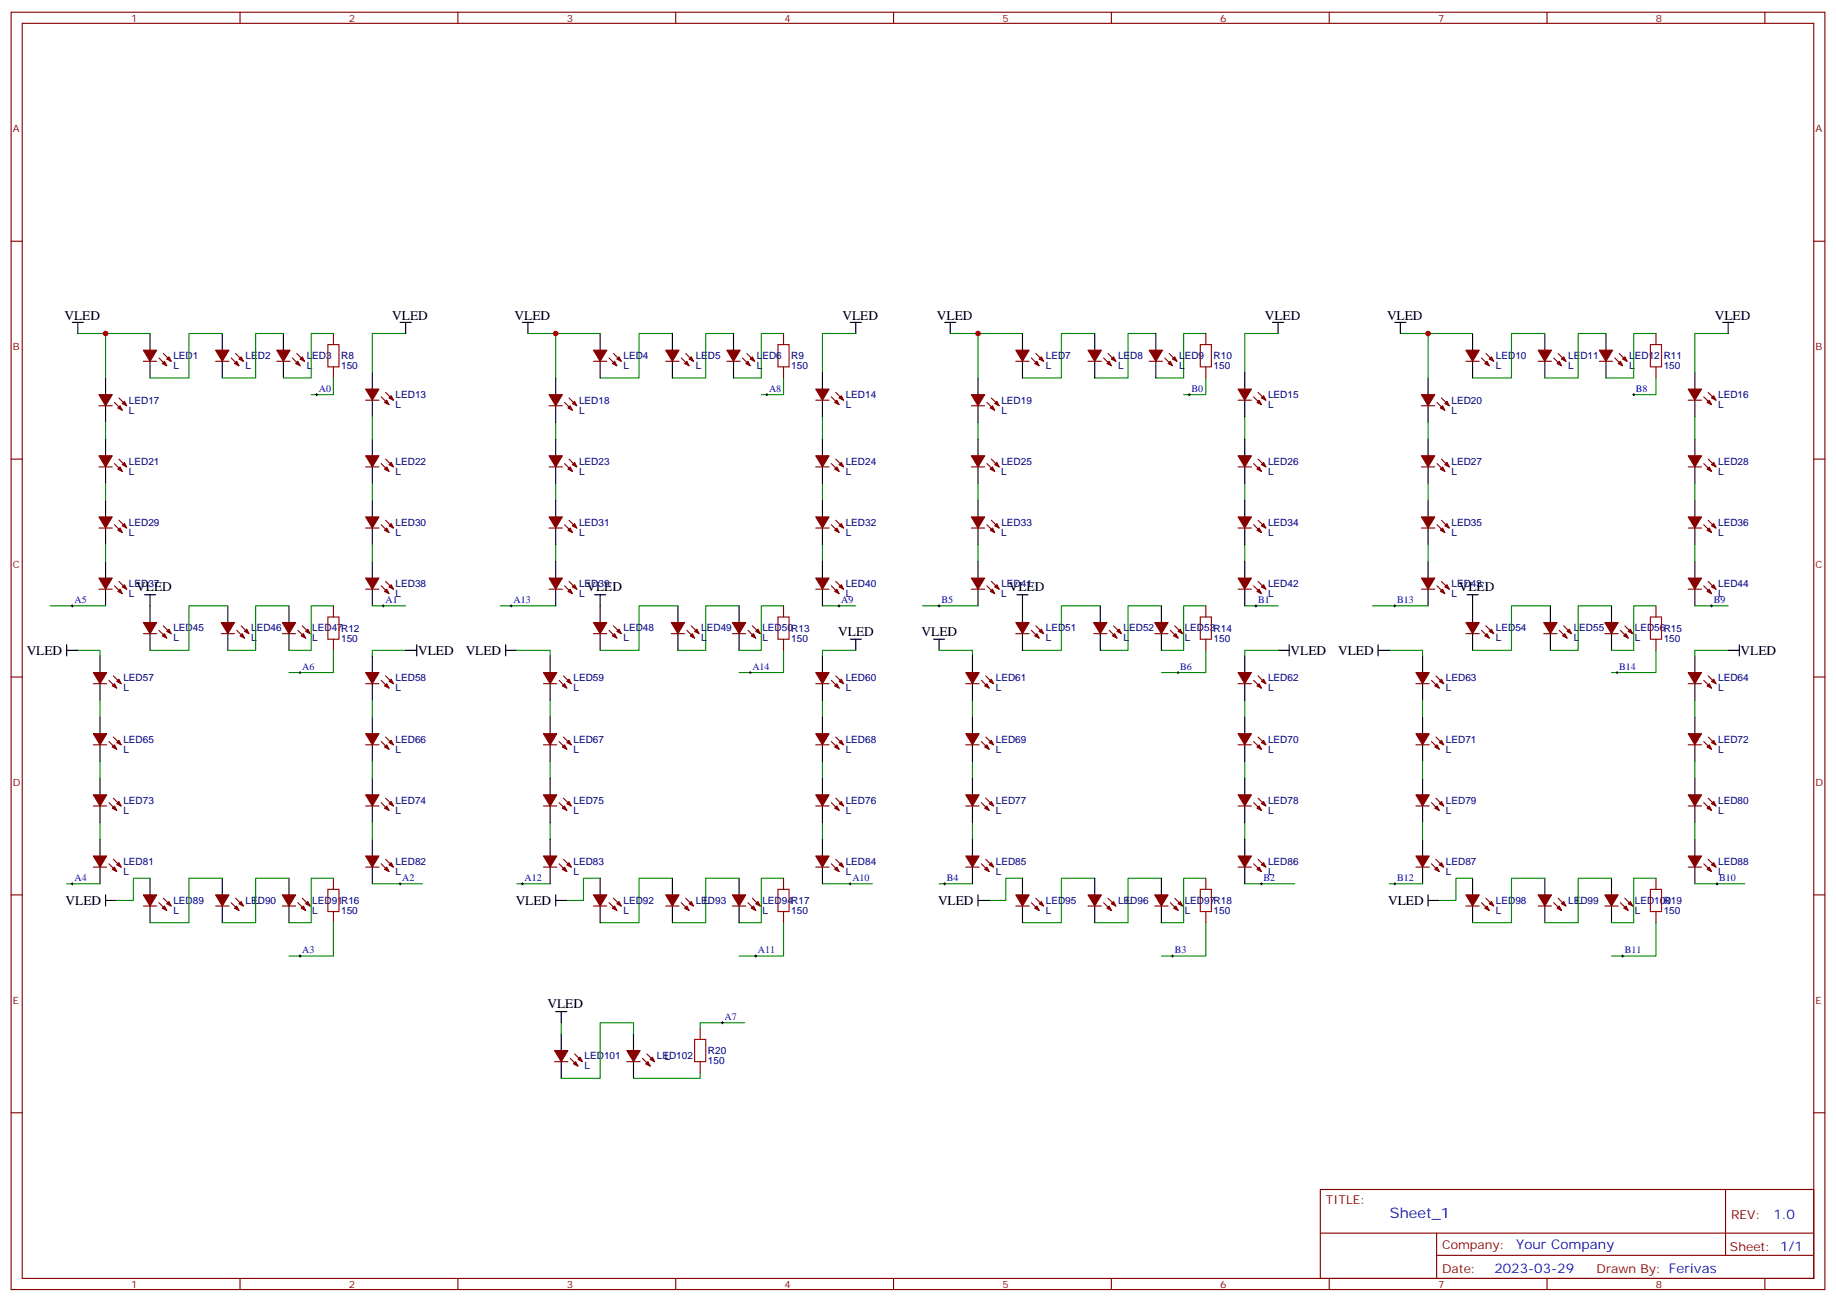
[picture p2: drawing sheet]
<svg xmlns="http://www.w3.org/2000/svg" width="583mm" height="413mm" viewBox="0 0 583 413" stroke-linecap="round" stroke-linejoin="round" font-family="sans-serif">
<g fill="none" stroke="#870000" stroke-width=".35">
<path d="M3.5 3.9h575.8v405.3h-575.8zM7.1 7.4h568.6v398.3h-568.6zM76.2 3.9v3.5M145.3 3.9v3.5M214.5 3.9v3.5M283.6 3.9v3.5M352.8 3.9v3.5M421.9 3.9v3.5M491.1 3.9v3.5M560.2 3.9v3.5M3.5 76.6h3.6M575.7 76.6h3.6"/>
<path d="M45.5 114.7h4.2M50.4 113.6l2.5 2.5M51.9 112.2l2.4 2.5M68.4 114.7h4.3M73.4 113.6l2.4 2.5M74.8 112.2l2.5 2.5M87.8 114.7h4.3M92.8 113.6l2.4 2.5M94.2 112.2l2.5 2.5M105.8 105.8v3.6M105.8 116.4v3.5M188.4 114.7h4.2"/>
<path d="M193.3 113.6l2.5 2.5M194.7 112.2l2.5 2.5M211.3 114.7h4.2M216.3 113.6l2.4 2.5M217.7 112.2l2.4 2.5M230.7 114.7h4.2M235.7 113.6l2.4 2.5M237.1 112.2l2.4 2.5M248.7 105.8v3.6M248.7 116.4v3.5M322.4 114.7h4.3M327.4 113.6l2.4 2.5"/>
<path d="M328.8 112.2l2.5 2.5M345.4 114.7h4.2M350.3 113.6l2.5 2.5M351.7 112.2l2.5 2.5M364.8 114.7h4.2M369.7 113.6l2.5 2.5M371.1 112.2l2.5 2.5M382.8 105.8v3.6M382.8 116.4v3.5M465.3 114.7h4.2M470.3 113.6l2.4 2.5M471.7 112.2l2.4 2.5"/>
<path d="M488.2 114.7h4.3M493.2 113.6l2.5 2.5M494.6 112.2l2.5 2.5M507.6 114.7h4.3M512.6 113.6l2.5 2.5M514 112.2l2.5 2.5M525.6 105.8v3.6M525.6 116.4v3.5M31.4 128.8h4.2M36.3 127.7l2.5 2.5M37.7 126.3l2.5 2.5M116.1 127h4.2"/>
<path d="M121 125.9l2.5 2.5M122.4 124.5l2.5 2.5M174.3 128.8h4.2M179.2 127.7l2.5 2.5M180.6 126.3l2.5 2.5M258.9 127h4.3M263.9 125.9l2.4 2.5M265.3 124.5l2.5 2.5M308.3 128.8h4.3M313.3 127.7l2.4 2.5M314.7 126.3l2.4 2.5M393 127h4.2"/>
<path d="M397.9 125.9l2.5 2.5M399.3 124.5l2.5 2.5M451.2 128.8h4.2M456.1 127.7l2.5 2.5M457.6 126.3l2.4 2.5M535.9 127h4.2M540.8 125.9l2.5 2.5M542.2 124.5l2.5 2.5M3.5 145.7h3.6M31.4 148.2h4.2M36.3 147.1l2.5 2.5M37.7 145.7l2.5 2.5"/>
<path d="M116.1 148.2h4.2M121 147.1l2.5 2.5M122.4 145.7l2.5 2.5M174.3 148.2h4.2M179.2 147.1l2.5 2.5M180.6 145.7l2.5 2.5M258.9 148.2h4.3M263.9 147.1l2.4 2.5M265.3 145.7l2.5 2.5M308.3 148.2h4.3M313.3 147.1l2.4 2.5M314.7 145.7l2.4 2.5"/>
<path d="M393 148.2h4.2M397.9 147.1l2.5 2.5M399.3 145.7l2.5 2.5M451.2 148.2h4.2M456.1 147.1l2.5 2.5M457.6 145.7l2.4 2.5M535.9 148.2h4.2M540.8 147.1l2.5 2.5M542.2 145.7l2.5 2.5M575.7 145.7h3.6M31.4 167.6h4.2M36.3 166.5l2.5 2.5"/>
<path d="M37.7 165.1l2.5 2.5M116.1 167.6h4.2M121 166.5l2.5 2.5M122.4 165.1l2.5 2.5M174.3 167.6h4.2M179.2 166.5l2.5 2.5M180.6 165.1l2.5 2.5M258.9 167.6h4.3M263.9 166.5l2.4 2.5M265.3 165.1l2.5 2.5M308.3 167.6h4.3M313.3 166.5l2.4 2.5"/>
<path d="M314.7 165.1l2.4 2.5M393 167.6h4.2M397.9 166.5l2.5 2.5M399.3 165.1l2.5 2.5M451.2 167.6h4.2M456.1 166.5l2.5 2.5M457.6 165.1l2.4 2.5M535.9 167.6h4.2M540.8 166.5l2.5 2.5M542.2 165.1l2.5 2.5M31.4 187h4.2M36.3 185.9l2.5 2.5"/>
<path d="M37.7 184.5l2.5 2.5M51.9 198.6l2.4 2.5M76.6 198.6l2.4 2.5M96 198.6l2.4 2.5M105.8 192.3v3.5M116.1 187h4.2M121 185.9l2.5 2.5M122.4 184.5l2.5 2.5M174.3 187h4.2M179.2 185.9l2.5 2.5M180.6 184.5l2.5 2.5M194.7 198.6l2.5 2.5"/>
<path d="M219.4 198.6l2.5 2.5M238.8 198.6l2.5 2.5M248.7 192.3v3.5M258.9 187h4.3M263.9 185.9l2.4 2.5M265.3 184.5l2.5 2.5M308.3 187h4.3M313.3 185.9l2.4 2.5M314.7 184.5l2.4 2.5M328.8 198.6l2.5 2.5M353.5 198.6l2.5 2.5M372.9 198.6l2.5 2.5"/>
<path d="M382.8 192.3v3.5M393 187h4.2M397.9 185.9l2.5 2.5M399.3 184.5l2.5 2.5M451.2 187h4.2M456.1 185.9l2.5 2.5M457.6 184.5l2.4 2.5M471.7 198.6l2.4 2.5M496.4 198.6l2.4 2.5M515.8 198.6l2.4 2.5M525.6 192.3v3.5M535.9 187h4.2"/>
<path d="M540.8 185.9l2.5 2.5M542.2 184.5l2.5 2.5M3.5 214.8h3.6M29.6 217h4.3M34.6 215.9l2.4 2.5M36 214.5l2.5 2.5M45.5 201.1h4.2M50.4 200l2.5 2.5M70.2 201.1h4.2M75.1 200l2.5 2.5M89.6 201.1h4.2M94.5 200l2.5 2.5"/>
<path d="M105.8 202.8v3.6M116.1 217h4.2M121 215.9l2.5 2.5M122.4 214.5l2.5 2.5M172.5 217h4.2M177.4 215.9l2.5 2.5M178.9 214.5l2.4 2.5M188.4 201.1h4.2M193.3 200l2.5 2.5M213.1 201.1h4.2M218 200l2.5 2.5M232.5 201.1h4.2"/>
<path d="M237.4 200l2.5 2.5M248.7 202.8v3.6M258.9 217h4.3M263.9 215.9l2.4 2.5M265.3 214.5l2.5 2.5M306.6 217h4.2M311.5 215.9l2.5 2.5M312.9 214.5l2.5 2.5M322.4 201.1h4.3M327.4 200l2.4 2.5M347.1 201.1h4.3M352.1 200l2.4 2.5"/>
<path d="M366.5 201.1h4.3M371.5 200l2.4 2.5M382.8 202.8v3.6M393 217h4.2M397.9 215.9l2.5 2.5M399.3 214.5l2.5 2.5M449.4 217h4.3M454.4 215.9l2.4 2.5M455.8 214.5l2.5 2.5M465.3 201.1h4.2M470.3 200l2.4 2.5M490 201.1h4.2"/>
<path d="M494.9 200l2.5 2.5M509.4 201.1h4.2M514.3 200l2.5 2.5M525.6 202.8v3.6M535.9 217h4.2M540.8 215.9l2.5 2.5M542.2 214.5l2.5 2.5M575.7 214.8h3.6M29.6 236.4h4.3M34.6 235.3l2.4 2.5M36 233.9l2.5 2.5M116.1 236.4h4.2"/>
<path d="M121 235.3l2.5 2.5M122.4 233.9l2.5 2.5M172.5 236.4h4.2M177.4 235.3l2.5 2.5M178.9 233.9l2.4 2.5M258.9 236.4h4.3M263.9 235.3l2.4 2.5M265.3 233.9l2.5 2.5M306.6 236.4h4.2M311.5 235.3l2.5 2.5M312.9 233.9l2.5 2.5M393 236.4h4.2"/>
<path d="M397.9 235.3l2.5 2.5M399.3 233.9l2.5 2.5M449.4 236.4h4.3M454.4 235.3l2.4 2.5M455.8 233.9l2.5 2.5M535.9 236.4h4.2M540.8 235.3l2.5 2.5M542.2 233.9l2.5 2.5M29.6 255.8h4.3M34.6 254.7l2.4 2.5M36 253.3l2.5 2.5M116.1 255.8h4.2"/>
<path d="M121 254.7l2.5 2.5M122.4 253.3l2.5 2.5M172.5 255.8h4.2M177.4 254.7l2.5 2.5M178.9 253.3l2.4 2.5M258.9 255.8h4.3M263.9 254.7l2.4 2.5M265.3 253.3l2.5 2.5M306.6 255.8h4.2M311.5 254.7l2.5 2.5M312.9 253.3l2.5 2.5M393 255.8h4.2"/>
<path d="M397.9 254.7l2.5 2.5M399.3 253.3l2.5 2.5M449.4 255.8h4.3M454.4 254.7l2.4 2.5M455.8 253.3l2.5 2.5M535.9 255.8h4.2M540.8 254.7l2.5 2.5M542.2 253.3l2.5 2.5M29.6 275.2h4.3M34.6 274.1l2.4 2.5M36 272.7l2.5 2.5M105.8 278.7v3.5"/>
<path d="M116.1 275.2h4.2M121 274.1l2.5 2.5M122.4 272.7l2.5 2.5M172.5 275.2h4.2M177.4 274.1l2.5 2.5M178.9 272.7l2.4 2.5M248.7 278.7v3.5M258.9 275.2h4.3M263.9 274.1l2.4 2.5M265.3 272.7l2.5 2.5M306.6 275.2h4.2M311.5 274.1l2.5 2.5"/>
<path d="M312.9 272.7l2.5 2.5M382.8 278.7v3.5M393 275.2h4.2M397.9 274.1l2.5 2.5M399.3 272.7l2.5 2.5M449.4 275.2h4.3M454.4 274.1l2.4 2.5M455.8 272.7l2.5 2.5M525.6 278.7v3.5M535.9 275.2h4.2M540.8 274.1l2.5 2.5M542.2 272.7l2.5 2.5"/>
<path d="M3.5 284h3.6M45.5 287.5h4.2M50.4 286.5l2.5 2.4M51.9 285l2.4 2.5M68.4 287.5h4.3M73.4 286.5l2.4 2.4M74.8 285l2.5 2.5M89.6 287.5h4.2M94.5 286.5l2.5 2.4M96 285l2.4 2.5M105.8 289.3v3.5M188.4 287.5h4.2"/>
<path d="M193.3 286.5l2.5 2.4M194.7 285l2.5 2.5M211.3 287.5h4.2M216.3 286.5l2.4 2.4M217.7 285l2.4 2.5M232.5 287.5h4.2M237.4 286.5l2.5 2.4M238.8 285l2.5 2.5M248.7 289.3v3.5M322.4 287.5h4.3M327.4 286.5l2.4 2.4M328.8 285l2.5 2.5"/>
<path d="M345.4 287.5h4.2M350.3 286.5l2.5 2.4M351.7 285l2.5 2.5M366.5 287.5h4.3M371.5 286.5l2.4 2.4M372.9 285l2.5 2.5M382.8 289.3v3.5M465.3 287.5h4.2M470.3 286.5l2.4 2.4M471.7 285l2.4 2.5M488.2 287.5h4.3M493.2 286.5l2.5 2.4"/>
<path d="M494.6 285l2.5 2.5M509.4 287.5h4.2M514.3 286.5l2.5 2.4M515.8 285l2.4 2.5M525.6 289.3v3.5M575.7 284h3.6M176 336.9h4.3M181 335.8l2.4 2.5M182.4 334.4l2.5 2.5M199 336.9h4.2M203.9 335.8l2.5 2.5M205.3 334.4l2.5 2.5"/>
<path d="M222.2 326.3v3.5M222.2 336.9v3.5M3.5 353.1h3.6M575.7 353.1h3.6M419.1 377.5h156.6v28.2h-156.6zM547.7 377.5v20.9M419.1 391.3h156.5M456 398.4h119.6M456 391.3v14.1M76.2 405.7v3.5M145.3 405.7v3.5M214.5 405.7v3.5"/>
<path d="M283.6 405.7v3.5M352.8 405.7v3.5M421.9 405.7v3.5M491.1 405.7v3.5M560.2 405.7v3.5"/>
</g>
<g fill="none" stroke="#000" stroke-width=".35">
<path d="M22.9 102.3h3.6M24.7 102.3v3.5M33.5 119.9v5.3M47.6 105.8v5.3M47.6 114.7v5.2M70.6 105.8v5.3M70.6 114.7v5.2M90 105.8v5.3M90 114.7v5.2M118.2 118.2v5.3M127 102.3h3.5M128.8 102.3v3.5"/>
<path d="M165.8 102.3h3.5M167.6 102.3v3.5M176.4 119.9v5.3M190.5 105.8v5.3M190.5 114.7v5.2M213.4 105.8v5.3M213.4 114.7v5.2M232.8 105.8v5.3M232.8 114.7v5.2M261.1 118.2v5.3M269.9 102.3h3.5M271.6 102.3v3.5"/>
<path d="M299.9 102.3h3.5M301.6 102.3v3.5M310.4 119.9v5.3M324.6 105.8v5.3M324.6 114.7v5.2M347.5 105.8v5.3M347.5 114.7v5.2M366.9 105.8v5.3M366.9 114.7v5.2M395.1 118.2v5.3M403.9 102.3h3.6M405.7 102.3v3.5"/>
<path d="M442.7 102.3h3.6M444.5 102.3v3.5M453.3 119.9v5.3M467.4 105.8v5.3M467.4 114.7v5.2M490.4 105.8v5.3M490.4 114.7v5.2M509.8 105.8v5.3M509.8 114.7v5.2M538 118.2v5.3M546.8 102.3h3.5M548.6 102.3v3.5"/>
<path d="M33.5 128.8v5.3M33.5 139.3v5.3M118.2 127v5.3M118.2 139.3v5.3M176.4 128.8v5.3M176.4 139.3v5.3M261.1 127v5.3M261.1 139.3v5.3M310.4 128.8v5.3M310.4 139.3v5.3M395.1 127v5.3M395.1 139.3v5.3"/>
<path d="M453.3 128.8v5.3M453.3 139.3v5.3M538 127v5.3M538 139.3v5.3M33.5 148.2v5.3M33.5 158.8v5.2M118.2 148.2v5.3M118.2 158.8v5.2M176.4 148.2v5.3M176.4 158.8v5.2M261.1 148.2v5.3M261.1 158.8v5.2"/>
<path d="M310.4 148.2v5.3M310.4 158.8v5.2M395.1 148.2v5.3M395.1 158.8v5.2M453.3 148.2v5.3M453.3 158.8v5.2M538 148.2v5.3M538 158.8v5.2M33.5 167.6v5.3M33.5 178.2v5.2M118.2 167.6v5.3M118.2 178.2v5.2"/>
<path d="M176.4 167.6v5.3M176.4 178.2v5.2M261.1 167.6v5.3M261.1 178.2v5.2M310.4 167.6v5.3M310.4 178.2v5.2M395.1 167.6v5.3M395.1 178.2v5.2M453.3 167.6v5.3M453.3 178.2v5.2M538 167.6v5.3M538 178.2v5.2"/>
<path d="M33.5 187v5.3M45.9 188.7h3.5M47.6 188.7v8.9M72.3 192.3v5.3M91.7 192.3v5.3M118.2 187v5.3M176.4 187v5.3M188.7 188.7h3.6M190.5 188.7v8.9M215.2 192.3v5.3M234.6 192.3v5.3M261.1 187v5.3"/>
<path d="M310.4 187v5.3M322.8 188.7h3.5M324.6 188.7v8.9M349.2 192.3v5.3M368.7 192.3v5.3M395.1 187v5.3M453.3 187v5.3M465.7 188.7h3.5M467.4 188.7v8.9M492.1 192.3v5.3M511.5 192.3v5.3M538 187v5.3"/>
<path d="M21.2 206.4h3.5M21.2 204.6v3.5M31.7 208.1v5.3M31.7 217v5.3M47.6 201.1v5.3M72.3 201.1v5.3M91.7 201.1v5.3M118.2 208.1v5.3M118.2 217v5.3M128.8 206.4h3.5M132.3 204.6v3.5M160.5 206.4h3.5"/>
<path d="M160.5 204.6v3.5M174.6 208.1v5.3M174.6 217v5.3M190.5 201.1v5.3M215.2 201.1v5.3M234.6 201.1v5.3M261.1 208.1v5.3M261.1 217v5.3M269.9 202.8h3.5M271.6 202.8v3.6M296.3 202.8h3.6M298.1 202.8v3.6"/>
<path d="M308.7 208.1v5.3M308.7 217v5.3M324.6 201.1v5.3M349.2 201.1v5.3M368.7 201.1v5.3M395.1 208.1v5.3M395.1 217v5.3M405.7 206.4h3.5M409.2 204.6v3.5M437.4 206.4h3.6M437.4 204.6v3.5M451.6 208.1v5.3"/>
<path d="M451.6 217v5.3M467.4 201.1v5.3M492.1 201.1v5.3M511.5 201.1v5.3M538 208.1v5.3M538 217v5.3M548.6 206.4h3.5M552.1 204.6v3.5M31.7 227.5v5.3M31.7 236.4v5.3M118.2 227.5v5.3M118.2 236.4v5.3"/>
<path d="M174.6 227.5v5.3M174.6 236.4v5.3M261.1 227.5v5.3M261.1 236.4v5.3M308.7 227.5v5.3M308.7 236.4v5.3M395.1 227.5v5.3M395.1 236.4v5.3M451.6 227.5v5.3M451.6 236.4v5.3M538 227.5v5.3M538 236.4v5.3"/>
<path d="M31.7 246.9v5.3M31.7 255.8v5.3M118.2 246.9v5.3M118.2 255.8v5.3M174.6 246.9v5.3M174.6 255.8v5.3M261.1 246.9v5.3M261.1 255.8v5.3M308.7 246.9v5.3M308.7 255.8v5.3M395.1 246.9v5.3M395.1 255.8v5.3"/>
<path d="M451.6 246.9v5.3M451.6 255.8v5.3M538 246.9v5.3M538 255.8v5.3M31.7 266.3v5.3M31.7 275.2v5.3M47.6 278.7v5.3M70.6 278.7v5.3M91.7 278.7v5.3M118.2 266.3v5.3M118.2 275.2v5.3M174.6 266.3v5.3"/>
<path d="M174.6 275.2v5.3M190.5 278.7v5.3M213.4 278.7v5.3M234.6 278.7v5.3M261.1 266.3v5.3M261.1 275.2v5.3M308.7 266.3v5.3M308.7 275.2v5.3M324.6 278.7v5.3M347.5 278.7v5.3M368.7 278.7v5.3M395.1 266.3v5.3"/>
<path d="M395.1 275.2v5.3M451.6 266.3v5.3M451.6 275.2v5.3M467.4 278.7v5.3M490.4 278.7v5.3M511.5 278.7v5.3M538 266.3v5.3M538 275.2v5.3M33.5 284v3.5M33.5 285.8h3.5M47.6 287.5v5.3M70.6 287.5v5.3"/>
<path d="M91.7 287.5v5.3M176.4 285.8h3.5M176.4 284v3.5M190.5 287.5v5.3M213.4 287.5v5.3M234.6 287.5v5.3M310.4 285.8h3.6M310.4 284v3.5M324.6 287.5v5.3M347.5 287.5v5.3M368.7 287.5v5.3M453.3 285.8h3.5"/>
<path d="M453.3 284v3.5M467.4 287.5v5.3M490.4 287.5v5.3M511.5 287.5v5.3M176.4 321h3.5M178.2 321v3.6M178.2 328.1v5.3M178.2 336.9v5.3M201.1 328.1v5.3M201.1 336.9v5.3"/>
</g>
<g fill="#870000" stroke="#870000" stroke-width=".35">
<path d="M31.4 125.2h4.2l-2.1 3.6z"/>
<path d="M38.1 128.8l.7 1.4-1.4-.7z"/>
<path d="M38.8 128.1l.7-.7 .7 1.4z"/>
<path d="M31.4 144.6h4.2l-2.1 3.6z"/>
<path d="M38.1 148.2l.7 1.4-1.4-.7z"/>
<path d="M38.8 147.5l.7-.7 .7 1.4z"/>
<path d="M31.4 183.4h4.2l-2.1 3.6z"/>
<path d="M37.4 187.7l.7-.7 .7 1.4z"/>
<path d="M38.8 186.3l.7-.7 .7 1.4z"/>
<path d="M29.6 213.4h4.3l-2.2 3.6z"/>
<path d="M35.6 217.7l.7-.7 .7 1.4z"/>
<path d="M37 216.3l.7-.8 .8 1.5z"/>
<path d="M29.6 232.8h4.3l-2.2 3.6z"/>
<path d="M35.6 237.1l.7-.7 .7 1.4z"/>
<path d="M37 235.7l.7-.7 .8 1.4z"/>
<path d="M29.6 252.2h4.3l-2.2 3.6z"/>
<path d="M35.6 256.5l.7-.7 .7 1.4z"/>
<path d="M37 255.1l.7-.7 .8 1.4z"/>
<path d="M45.5 111.1h4.2l-2.1 3.6z"/>
<path d="M51.5 115.4l.7-.7 .7 1.4z"/>
<path d="M52.9 113.9l.7-.7 .7 1.5z"/>
<path d="M68.4 111.1h4.3l-2.1 3.6z"/>
<path d="M74.4 115.4l.7-.7 .7 1.4z"/>
<path d="M75.8 113.9l.8-.7 .7 1.5z"/>
<path d="M87.8 111.1h4.3l-2.1 3.6z"/>
<path d="M93.8 115.4l.7-.7 .7 1.4z"/>
<path d="M95.2 113.9l.8-.7 .7 1.5z"/>
<path d="M116.1 123.5h4.2l-2.1 3.5z"/>
<path d="M122.1 127.7l.7-.7 .7 1.4z"/>
<path d="M124.2 125.6l.7 1.4-1.4-.7z"/>
<path d="M116.1 144.6h4.2l-2.1 3.6z"/>
<path d="M122.8 148.2l.7 1.4-1.4-.7z"/>
<path d="M124.2 146.8l.7 1.4-1.4-.7z"/>
<path d="M116.1 183.4h4.2l-2.1 3.6z"/>
<path d="M122.1 187.7l.7-.7 .7 1.4z"/>
<path d="M124.2 185.6l.7 1.4-1.4-.7z"/>
<path d="M116.1 213.4h4.2l-2.1 3.6z"/>
<path d="M122.1 217.7l.7-.7 .7 1.4z"/>
<path d="M123.5 216.3l.7-.8 .7 1.5z"/>
<path d="M116.1 232.8h4.2l-2.1 3.6z"/>
<path d="M122.1 237.1l.7-.7 .7 1.4z"/>
<path d="M123.5 235.7l.7-.7 .7 1.4z"/>
<path d="M116.1 252.2h4.2l-2.1 3.6z"/>
<path d="M122.1 256.5l.7-.7 .7 1.4z"/>
<path d="M123.5 255.1l.7-.7 .7 1.4z"/>
<path d="M45.5 197.6h4.2l-2.1 3.5z"/>
<path d="M51.5 201.8l.7-.7 .7 1.4z"/>
<path d="M52.9 200.4l.7-.7 .7 1.4z"/>
<path d="M70.2 197.6h4.2l-2.1 3.5z"/>
<path d="M76.2 201.8l.7-.7 .7 1.4z"/>
<path d="M77.6 200.4l.7-.7 .7 1.4z"/>
<path d="M89.6 197.6h4.2l-2.1 3.5z"/>
<path d="M95.6 201.8l.7-.7 .7 1.4z"/>
<path d="M97.7 199.7l.7 1.4-1.4-.7z"/>
<path d="M45.5 284h4.2l-2.1 3.5z"/>
<path d="M51.5 288.2l.7-.7 .7 1.4z"/>
<path d="M52.9 286.8l.7-.7 .7 1.4z"/>
<path d="M68.4 284h4.3l-2.1 3.5z"/>
<path d="M74.4 288.2l.7-.7 .7 1.4z"/>
<path d="M75.8 286.8l.8-.7 .7 1.4z"/>
<path d="M89.6 284h4.2l-2.1 3.5z"/>
<path d="M95.6 288.2l.7-.7 .7 1.4z"/>
<path d="M97 286.8l.7-.7 .7 1.4z"/>
<path d="M29.6 271.6h4.3l-2.2 3.6z"/>
<path d="M35.6 275.9l.7-.7 .7 1.4z"/>
<path d="M37 274.5l.7-.7 .8 1.4z"/>
<path d="M116.1 271.6h4.2l-2.1 3.6z"/>
<path d="M122.8 275.2l.7 1.4-1.4-.7z"/>
<path d="M123.5 274.5l.7-.7 .7 1.4z"/>
<path d="M116.1 164h4.2l-2.1 3.6z"/>
<path d="M122.1 168.3l.7-.7 .7 1.4z"/>
<path d="M124.2 166.2l.7 1.4-1.4-.7z"/>
<path d="M31.4 164h4.2l-2.1 3.6z"/>
<path d="M37.4 168.3l.7-.7 .7 1.4z"/>
<path d="M38.8 166.9l.7-.7 .7 1.4z"/>
<path d="M174.3 164h4.2l-2.1 3.6z"/>
<path d="M180.3 168.3l.7-.7 .7 1.4z"/>
<path d="M181.7 166.9l.7-.7 .7 1.4z"/>
<path d="M258.9 164h4.3l-2.1 3.6z"/>
<path d="M264.9 168.3l.7-.7 .7 1.4z"/>
<path d="M266.3 166.9l.8-.7 .7 1.4z"/>
<path d="M258.9 271.6h4.3l-2.1 3.6z"/>
<path d="M264.9 275.9l.7-.7 .7 1.4z"/>
<path d="M266.3 274.5l.8-.7 .7 1.4z"/>
<path d="M172.5 271.6h4.2l-2.1 3.6z"/>
<path d="M178.5 275.9l.7-.7 .7 1.4z"/>
<path d="M179.9 274.5l.7-.7 .7 1.4z"/>
<path d="M232.5 284h4.2l-2.1 3.5z"/>
<path d="M238.5 288.2l.7-.7 .7 1.4z"/>
<path d="M239.9 286.8l.7-.7 .7 1.4z"/>
<path d="M211.3 284h4.2l-2.1 3.5z"/>
<path d="M217.3 288.2l.7-.7 .7 1.4z"/>
<path d="M218.7 286.8l.7-.7 .7 1.4z"/>
<path d="M188.4 284h4.2l-2.1 3.5z"/>
<path d="M194.4 288.2l.7-.7 .7 1.4z"/>
<path d="M195.8 286.8l.7-.7 .7 1.4z"/>
<path d="M232.5 197.6h4.2l-2.1 3.5z"/>
<path d="M238.5 201.8l.7-.7 .7 1.4z"/>
<path d="M239.9 200.4l.7-.7 .7 1.4z"/>
<path d="M213.1 197.6h4.2l-2.1 3.5z"/>
<path d="M219.1 201.8l.7-.7 .7 1.4z"/>
<path d="M221.2 199.7l.7 1.4-1.4-.7z"/>
<path d="M188.4 197.6h4.2l-2.1 3.5z"/>
<path d="M194.4 201.8l.7-.7 .7 1.4z"/>
<path d="M195.8 200.4l.7-.7 .7 1.4z"/>
<path d="M258.9 252.2h4.3l-2.1 3.6z"/>
<path d="M264.9 256.5l.7-.7 .7 1.4z"/>
<path d="M266.3 255.1l.8-.7 .7 1.4z"/>
<path d="M258.9 232.8h4.3l-2.1 3.6z"/>
<path d="M264.9 237.1l.7-.7 .7 1.4z"/>
<path d="M266.3 235.7l.8-.7 .7 1.4z"/>
<path d="M258.9 213.4h4.3l-2.1 3.6z"/>
<path d="M264.9 217.7l.7-.7 .7 1.4z"/>
<path d="M266.3 216.3l.8-.8 .7 1.5z"/>
<path d="M258.9 183.4h4.3l-2.1 3.6z"/>
<path d="M264.9 187.7l.7-.7 .7 1.4z"/>
<path d="M266.3 186.3l.8-.7 .7 1.4z"/>
<path d="M258.9 144.6h4.3l-2.1 3.6z"/>
<path d="M264.9 148.9l.7-.7 .7 1.4z"/>
<path d="M266.3 147.5l.8-.7 .7 1.4z"/>
<path d="M258.9 123.5h4.3l-2.1 3.5z"/>
<path d="M264.9 127.7l.7-.7 .7 1.4z"/>
<path d="M266.3 126.3l.8-.7 .7 1.4z"/>
<path d="M230.7 111.1h4.2l-2.1 3.6z"/>
<path d="M236.7 115.4l.7-.7 .7 1.4z"/>
<path d="M238.1 113.9l.7-.7 .7 1.5z"/>
<path d="M211.3 111.1h4.2l-2.1 3.6z"/>
<path d="M217.3 115.4l.7-.7 .7 1.4z"/>
<path d="M218.7 113.9l.7-.7 .7 1.5z"/>
<path d="M188.4 111.1h4.2l-2.1 3.6z"/>
<path d="M194.4 115.4l.7-.7 .7 1.4z"/>
<path d="M195.8 113.9l.7-.7 .7 1.5z"/>
<path d="M172.5 252.2h4.2l-2.1 3.6z"/>
<path d="M178.5 256.5l.7-.7 .7 1.4z"/>
<path d="M179.9 255.1l.7-.7 .7 1.4z"/>
<path d="M172.5 232.8h4.2l-2.1 3.6z"/>
<path d="M178.5 237.1l.7-.7 .7 1.4z"/>
<path d="M180.6 235l.7 1.4-1.4-.7z"/>
<path d="M172.5 213.4h4.2l-2.1 3.6z"/>
<path d="M178.5 217.7l.7-.7 .7 1.4z"/>
<path d="M179.9 216.3l.7-.8 .7 1.5z"/>
<path d="M174.3 183.4h4.2l-2.1 3.6z"/>
<path d="M180.3 187.7l.7-.7 .7 1.4z"/>
<path d="M182.4 185.6l.7 1.4-1.4-.7z"/>
<path d="M174.3 144.6h4.2l-2.1 3.6z"/>
<path d="M180.3 148.9l.7-.7 .7 1.4z"/>
<path d="M182.4 146.8l.7 1.4-1.4-.7z"/>
<path d="M174.3 125.2h4.2l-2.1 3.6z"/>
<path d="M180.3 129.5l.7-.7 .7 1.4z"/>
<path d="M181.7 128.1l.7-.7 .7 1.4z"/>
<path d="M451.2 125.2h4.2l-2.1 3.6z"/>
<path d="M457.2 129.5l.7-.7 .7 1.4z"/>
<path d="M459.3 127.4l.7 1.4-1.4-.7z"/>
<path d="M451.2 144.6h4.2l-2.1 3.6z"/>
<path d="M457.2 148.9l.7-.7 .7 1.4z"/>
<path d="M458.6 147.5l.7-.7 .7 1.4z"/>
<path d="M451.2 183.4h4.2l-2.1 3.6z"/>
<path d="M457.2 187.7l.7-.7 .7 1.4z"/>
<path d="M459.3 185.6l.7 1.4-1.4-.7z"/>
<path d="M449.4 213.4h4.3l-2.1 3.6z"/>
<path d="M455.4 217.7l.7-.7 .7 1.4z"/>
<path d="M456.8 216.3l.8-.8 .7 1.5z"/>
<path d="M449.4 232.8h4.3l-2.1 3.6z"/>
<path d="M455.4 237.1l.7-.7 .7 1.4z"/>
<path d="M456.8 235.7l.8-.7 .7 1.4z"/>
<path d="M449.4 252.2h4.3l-2.1 3.6z"/>
<path d="M455.4 256.5l.7-.7 .7 1.4z"/>
<path d="M456.8 255.1l.8-.7 .7 1.4z"/>
<path d="M465.3 111.1h4.2l-2.1 3.6z"/>
<path d="M471.3 115.4l.7-.7 .7 1.4z"/>
<path d="M472.7 113.9l.7-.7 .7 1.5z"/>
<path d="M488.2 111.1h4.3l-2.1 3.6z"/>
<path d="M494.2 115.4l.7-.7 .8 1.4z"/>
<path d="M495.7 113.9l.7-.7 .7 1.5z"/>
<path d="M507.6 111.1h4.3l-2.1 3.6z"/>
<path d="M513.6 115.4l.7-.7 .8 1.4z"/>
<path d="M515.1 113.9l.7-.7 .7 1.5z"/>
<path d="M535.9 123.5h4.2l-2.1 3.5z"/>
<path d="M541.9 127.7l.7-.7 .7 1.4z"/>
<path d="M543.3 126.3l.7-.7 .7 1.4z"/>
<path d="M535.9 144.6h4.2l-2.1 3.6z"/>
<path d="M541.9 148.9l.7-.7 .7 1.4z"/>
<path d="M544 146.8l.7 1.4-1.4-.7z"/>
<path d="M535.9 183.4h4.2l-2.1 3.6z"/>
<path d="M541.9 187.7l.7-.7 .7 1.4z"/>
<path d="M543.3 186.3l.7-.7 .7 1.4z"/>
<path d="M535.9 213.4h4.2l-2.1 3.6z"/>
<path d="M541.9 217.7l.7-.7 .7 1.4z"/>
<path d="M543.3 216.3l.7-.8 .7 1.5z"/>
<path d="M535.9 232.8h4.2l-2.1 3.6z"/>
<path d="M541.9 237.1l.7-.7 .7 1.4z"/>
<path d="M543.3 235.7l.7-.7 .7 1.4z"/>
<path d="M535.9 252.2h4.2l-2.1 3.6z"/>
<path d="M541.9 256.5l.7-.7 .7 1.4z"/>
<path d="M543.3 255.1l.7-.7 .7 1.4z"/>
<path d="M465.3 197.6h4.2l-2.1 3.5z"/>
<path d="M471.3 201.8l.7-.7 .7 1.4z"/>
<path d="M472.7 200.4l.7-.7 .7 1.4z"/>
<path d="M490 197.6h4.2l-2.1 3.5z"/>
<path d="M496.7 201.1l.7 1.4-1.4-.7z"/>
<path d="M498.1 199.7l.7 1.4-1.4-.7z"/>
<path d="M509.4 197.6h4.2l-2.1 3.5z"/>
<path d="M515.4 201.8l.7-.7 .7 1.4z"/>
<path d="M516.8 200.4l.7-.7 .7 1.4z"/>
<path d="M465.3 284h4.2l-2.1 3.5z"/>
<path d="M471.3 288.2l.7-.7 .7 1.4z"/>
<path d="M472.7 286.8l.7-.7 .7 1.4z"/>
<path d="M488.2 284h4.3l-2.1 3.5z"/>
<path d="M494.2 288.2l.7-.7 .8 1.4z"/>
<path d="M495.7 286.8l.7-.7 .7 1.4z"/>
<path d="M509.4 284h4.2l-2.1 3.5z"/>
<path d="M515.4 288.2l.7-.7 .7 1.4z"/>
<path d="M516.8 286.8l.7-.7 .7 1.4z"/>
<path d="M449.4 271.6h4.3l-2.1 3.6z"/>
<path d="M455.4 275.9l.7-.7 .7 1.4z"/>
<path d="M456.8 274.5l.8-.7 .7 1.4z"/>
<path d="M535.9 271.6h4.2l-2.1 3.6z"/>
<path d="M541.9 275.9l.7-.7 .7 1.4z"/>
<path d="M543.3 274.5l.7-.7 .7 1.4z"/>
<path d="M535.9 164h4.2l-2.1 3.6z"/>
<path d="M541.9 168.3l.7-.7 .7 1.4z"/>
<path d="M544 166.2l.7 1.4-1.4-.7z"/>
<path d="M451.2 164h4.2l-2.1 3.6z"/>
<path d="M457.2 168.3l.7-.7 .7 1.4z"/>
<path d="M458.6 166.9l.7-.7 .7 1.4z"/>
<path d="M308.3 164h4.3l-2.2 3.6z"/>
<path d="M314.3 168.3l.7-.7 .7 1.4z"/>
<path d="M315.7 166.9l.7-.7 .7 1.4z"/>
<path d="M393 164h4.2l-2.1 3.6z"/>
<path d="M399 168.3l.7-.7 .7 1.4z"/>
<path d="M400.4 166.9l.7-.7 .7 1.4z"/>
<path d="M393 271.6h4.2l-2.1 3.6z"/>
<path d="M399 275.9l.7-.7 .7 1.4z"/>
<path d="M400.4 274.5l.7-.7 .7 1.4z"/>
<path d="M306.6 271.6h4.2l-2.1 3.6z"/>
<path d="M312.6 275.9l.7-.7 .7 1.4z"/>
<path d="M314 274.5l.7-.7 .7 1.4z"/>
<path d="M366.5 284h4.3l-2.1 3.5z"/>
<path d="M372.5 288.2l.7-.7 .7 1.4z"/>
<path d="M373.9 286.8l.7-.7 .8 1.4z"/>
<path d="M345.4 284h4.2l-2.1 3.5z"/>
<path d="M351.4 288.2l.7-.7 .7 1.4z"/>
<path d="M352.8 286.8l.7-.7 .7 1.4z"/>
<path d="M322.4 284h4.3l-2.1 3.5z"/>
<path d="M328.4 288.2l.7-.7 .7 1.4z"/>
<path d="M329.8 286.8l.8-.7 .7 1.4z"/>
<path d="M366.5 197.6h4.3l-2.1 3.5z"/>
<path d="M372.5 201.8l.7-.7 .7 1.4z"/>
<path d="M373.9 200.4l.7-.7 .8 1.4z"/>
<path d="M347.1 197.6h4.3l-2.2 3.5z"/>
<path d="M353.8 201.1l.7 1.4-1.4-.7z"/>
<path d="M354.5 200.4l.7-.7 .8 1.4z"/>
<path d="M322.4 197.6h4.3l-2.1 3.5z"/>
<path d="M328.4 201.8l.7-.7 .7 1.4z"/>
<path d="M329.8 200.4l.8-.7 .7 1.4z"/>
<path d="M393 252.2h4.2l-2.1 3.6z"/>
<path d="M399 256.5l.7-.7 .7 1.4z"/>
<path d="M400.4 255.1l.7-.7 .7 1.4z"/>
<path d="M393 232.8h4.2l-2.1 3.6z"/>
<path d="M399 237.1l.7-.7 .7 1.4z"/>
<path d="M400.4 235.7l.7-.7 .7 1.4z"/>
<path d="M393 213.4h4.2l-2.1 3.6z"/>
<path d="M399 217.7l.7-.7 .7 1.4z"/>
<path d="M400.4 216.3l.7-.8 .7 1.5z"/>
<path d="M393 183.4h4.2l-2.1 3.6z"/>
<path d="M399 187.7l.7-.7 .7 1.4z"/>
<path d="M400.4 186.3l.7-.7 .7 1.4z"/>
<path d="M393 144.6h4.2l-2.1 3.6z"/>
<path d="M399 148.9l.7-.7 .7 1.4z"/>
<path d="M400.4 147.5l.7-.7 .7 1.4z"/>
<path d="M393 123.5h4.2l-2.1 3.5z"/>
<path d="M399 127.7l.7-.7 .7 1.4z"/>
<path d="M400.4 126.3l.7-.7 .7 1.4z"/>
<path d="M364.8 111.1h4.2l-2.1 3.6z"/>
<path d="M370.8 115.4l.7-.7 .7 1.4z"/>
<path d="M372.2 113.9l.7-.7 .7 1.5z"/>
<path d="M345.4 111.1h4.2l-2.1 3.6z"/>
<path d="M351.4 115.4l.7-.7 .7 1.4z"/>
<path d="M352.8 113.9l.7-.7 .7 1.5z"/>
<path d="M322.4 111.1h4.3l-2.1 3.6z"/>
<path d="M328.4 115.4l.7-.7 .7 1.4z"/>
<path d="M329.8 113.9l.8-.7 .7 1.5z"/>
<path d="M306.6 252.2h4.2l-2.1 3.6z"/>
<path d="M312.6 256.5l.7-.7 .7 1.4z"/>
<path d="M314 255.1l.7-.7 .7 1.4z"/>
<path d="M306.6 232.8h4.2l-2.1 3.6z"/>
<path d="M312.6 237.1l.7-.7 .7 1.4z"/>
<path d="M314 235.7l.7-.7 .7 1.4z"/>
<path d="M306.6 213.4h4.2l-2.1 3.6z"/>
<path d="M312.6 217.7l.7-.7 .7 1.4z"/>
<path d="M314 216.3l.7-.8 .7 1.5z"/>
<path d="M308.3 183.4h4.3l-2.2 3.6z"/>
<path d="M315 187l.7 1.4-1.4-.7z"/>
<path d="M315.7 186.3l.7-.7 .7 1.4z"/>
<path d="M308.3 144.6h4.3l-2.2 3.6z"/>
<path d="M315 148.2l.7 1.4-1.4-.7z"/>
<path d="M315.7 147.5l.7-.7 .7 1.4z"/>
<path d="M308.3 125.2h4.3l-2.2 3.6z"/>
<path d="M315 128.8l.7 1.4-1.4-.7z"/>
<path d="M315.7 128.1l.7-.7 .7 1.4z"/>
<path d="M176 333.4h4.3l-2.1 3.5z"/>
<path d="M182 337.6l.7-.7 .7 1.4z"/>
<path d="M183.4 336.2l.7-.7 .8 1.4z"/>
<path d="M199 333.4h4.2l-2.1 3.5z"/>
<path d="M205 337.6l.7-.7 .7 1.4z"/>
<path d="M206.4 336.2l.7-.7 .7 1.4z"/>
</g>
<g fill="none" stroke="#a10000" stroke-width=".35">
<path d="M104.1 109.4h3.5v7h-3.5zM246.9 109.4h3.6v7h-3.6zM381 109.4h3.5v7h-3.5zM523.9 109.4h3.5v7h-3.5zM104.1 195.8h3.5v7h-3.5zM246.9 195.8h3.6v7h-3.6zM381 195.8h3.5v7h-3.5zM523.9 195.8h3.5v7h-3.5zM104.1 282.2h3.5v7.1h-3.5zM246.9 282.2h3.6v7.1h-3.6zM381 282.2h3.5v7.1h-3.5zM523.9 282.2h3.5v7.1h-3.5z"/>
<path d="M220.5 329.8h3.5v7.1h-3.5z"/>
</g>
<g fill="none" stroke="#008700" stroke-width=".35">
<path d="M24.7 105.8h8.8M47.6 105.8h-14.1v14.1M70.6 105.8h-10.6v14.1h-12.4M90 105.8h-8.9v14.1h-10.5M105.8 105.8h-7v14.1h-8.8M105.8 119.9v5.3h-7M128.8 105.8h-10.6v12.4M167.6 105.8h8.8M190.5 105.8h-14.1v14.1M213.4 105.8h-10.6v14.1h-12.3M232.8 105.8h-8.8v14.1h-10.6M248.7 119.9v5.3h-7"/>
<path d="M248.7 105.8h-7v14.1h-8.9M271.6 105.8h-10.5v12.4M301.6 105.8h8.8M324.6 105.8h-14.2v14.1M347.5 105.8h-10.6v14.1h-12.3M366.9 105.8h-8.8v14.1h-10.6M382.8 119.9v5.3h-7.1M382.8 105.8h-7.1v14.1h-8.8M405.7 105.8h-10.6v12.4M444.5 105.8h8.8M467.4 105.8h-14.1v14.1M490.4 105.8h-10.6v14.1h-12.4"/>
<path d="M509.8 105.8h-8.9v14.1h-10.5M525.6 105.8h-7v14.1h-8.8M525.6 119.9v5.3h-7M548.6 105.8h-10.6v12.4M33.5 134.1v5.2M118.2 132.3v7M176.4 134.1v5.2M261.1 132.3v7M310.4 134.1v5.2M395.1 132.3v7M453.3 134.1v5.2M538 132.3v7"/>
<path d="M33.5 153.5v5.3M118.2 153.5v5.3M176.4 153.5v5.3M261.1 153.5v5.3M310.4 153.5v5.3M395.1 153.5v5.3M453.3 153.5v5.3M538 153.5v5.3M33.5 172.9v5.3M118.2 172.9v5.3M176.4 172.9v5.3M261.1 172.9v5.3"/>
<path d="M310.4 172.9v5.3M395.1 172.9v5.3M453.3 172.9v5.3M538 172.9v5.3M15.9 192.3h17.6M72.3 192.3h-12.3v14.1h-12.4M91.7 192.3h-10.6v14.1h-8.8M105.8 192.3h-7v14.1h-7.1M118.2 192.3h10.6M158.7 192.3h17.7M215.2 192.3h-12.4v14.1h-12.3M234.6 192.3h-10.6v14.1h-8.8"/>
<path d="M248.7 192.3h-7v14.1h-7.1M261.1 192.3h10.5M292.8 192.3h17.6M349.2 192.3h-12.3v14.1h-12.3M368.7 192.3h-10.6v14.1h-8.9M382.8 192.3h-7.1v14.1h-7M395.1 192.3h10.6M435.7 192.3h17.6M492.1 192.3h-12.3v14.1h-12.4M511.5 192.3h-10.6v14.1h-8.8M525.6 192.3h-7v14.1h-7.1M538 192.3h10.6"/>
<path d="M24.7 206.4h7v1.7M105.8 206.4v7h-14.1M128.8 206.4h-10.6v1.7M164 206.4h10.6v1.7M248.7 206.4v7h-14.1M271.6 206.4h-10.5v1.7M298.1 206.4h10.6v1.7M382.8 206.4v7h-14.1M405.7 206.4h-10.6v1.7M441 206.4h10.6v1.7M525.6 206.4v7h-14.1M548.6 206.4h-10.6v1.7"/>
<path d="M31.7 222.3v5.2M118.2 222.3v5.2M174.6 222.3v5.2M261.1 222.3v5.2M308.7 222.3v5.2M395.1 222.3v5.2M451.6 222.3v5.2M538 222.3v5.2M31.7 241.7v5.2M118.2 241.7v5.2M174.6 241.7v5.2M261.1 241.7v5.2"/>
<path d="M308.7 241.7v5.2M395.1 241.7v5.2M451.6 241.7v5.2M538 241.7v5.2M31.7 261.1v5.2M47.6 278.7h-5.3v7.1h-5.3M70.6 278.7h-10.6v14.1h-12.4M91.7 278.7h-10.6v14.1h-10.5M105.8 278.7h-7v14.1h-7.1M118.2 261.1v5.2M174.6 261.1v5.2M190.5 278.7h-5.3v7.1h-5.3"/>
<path d="M213.4 278.7h-10.6v14.1h-12.3M234.6 278.7h-10.6v14.1h-10.6M248.7 278.7h-7v14.1h-7.1M261.1 261.1v5.2M308.7 261.1v5.2M324.6 278.7h-5.3v7.1h-5.3M347.5 278.7h-10.6v14.1h-12.3M368.7 278.7h-10.6v14.1h-10.6M382.8 278.7h-7.1v14.1h-7M395.1 261.1v5.2M451.6 261.1v5.2M467.4 278.7h-5.3v7.1h-5.3"/>
<path d="M490.4 278.7h-10.6v14.1h-12.4M511.5 278.7h-10.6v14.1h-10.5M525.6 278.7h-7v14.1h-7.1M538 261.1v5.2M21.2 280.5h10.5M105.8 292.8v10.6h-14.1M118.2 280.5h15.9M164 280.5h10.6M248.7 292.8v10.6h-14.1M261.1 280.5h15.8M298.1 280.5h10.6M382.8 292.8v10.6h-14.1"/>
<path d="M395.1 280.5h15.9M441 280.5h10.6M525.6 292.8v10.6h-14.1M538 280.5h15.9M178.2 324.6v3.5M201.1 328.1v-3.5h-10.6v17.6h-12.3M236.4 324.6h-14.2v1.7M222.2 340.4v1.8h-21.1"/>
</g>
<g fill="none" stroke="#000" stroke-width=".32">
<path d="M100.2 125.2h.7M100.5 124.9v.7M243.1 125.2h.7M243.4 124.9v.7M377.1 125.2h.7M377.5 124.9v.7M518.2 125.2h.7M518.6 124.9v.7M22.6 192.3h.7M22.9 191.9v.7M121.4 192.3h.7M121.7 191.9v.7"/>
<path d="M161.9 192.3h.7M162.3 191.9v.7M266 192.3h.7M266.3 191.9v.7M297.7 192.3h.7M298.1 191.9v.7M398.3 192.3h.7M398.6 191.9v.7M442.4 192.3h.7M442.7 191.9v.7M542.9 192.3h.7M543.3 191.9v.7"/>
<path d="M94.9 213.4h.7M95.2 213.1v.7M237.8 213.4h.7M238.1 213.1v.7M373.6 213.4h.7M373.9 213.1v.7M512.9 213.4h.7M513.3 213.1v.7M22.6 280.5h.7M22.9 280.1v.7M126.6 280.5h.8M127 280.1v.7"/>
<path d="M165.5 280.5h.7M165.8 280.1v.7M269.5 280.5h.7M269.9 280.1v.7M299.5 280.5h.7M299.9 280.1v.7M400 280.5h.8M400.4 280.1v.7M442.4 280.5h.7M442.7 280.1v.7M544.7 280.5h.7M545 280.1v.7"/>
<path d="M94.9 303.4h.7M95.2 303v.7M239.5 303.4h.7M239.9 303v.7M371.8 303.4h.7M372.2 303v.7M514.7 303.4h.7M515.1 303v.7M229 324.6h.7M229.3 324.2v.7"/>
</g>
<g fill="#c00">
<circle cx="33.5" cy="105.8" r=".88"/>
<circle cx="176.4" cy="105.8" r=".88"/>
<circle cx="453.3" cy="105.8" r=".88"/>
<circle cx="310.4" cy="105.8" r=".88"/>
</g>
<text font-size="4.6" fill="#00f" x="441.2" y="386.5">Sheet_1</text>
<g font-size="4.2">
<text x="20.5" y="101.6">VLED</text>
<text x="124.5" y="101.6">VLED</text>
<text x="163.3" y="101.6">VLED</text>
<text x="267.4" y="101.6">VLED</text>
<text x="297.4" y="101.6">VLED</text>
<text x="401.5" y="101.6">VLED</text>
<text x="440.3" y="101.6">VLED</text>
<text x="544.3" y="101.6">VLED</text>
<text x="43.3" y="187.5">VLED</text>
<text x="186.2" y="187.5">VLED</text>
<text x="320.2" y="187.5">VLED</text>
<text x="463.1" y="187.5">VLED</text>
<text x="266.1" y="201.8">VLED</text>
<text x="292.5" y="201.8">VLED</text>
<text x="8.5" y="207.8">VLED</text>
<text x="132.7" y="207.8">VLED</text>
<text x="147.8" y="207.8">VLED</text>
<text x="409.7" y="207.8">VLED</text>
<text x="424.8" y="207.8">VLED</text>
<text x="552.5" y="207.8">VLED</text>
<text x="20.8" y="287.2">VLED</text>
<text x="163.7" y="287.2">VLED</text>
<text x="297.8" y="287.2">VLED</text>
<text x="440.6" y="287.2">VLED</text>
<text x="173.8" y="319.8">VLED</text>
</g>
<g font-size="4.2" fill="#00f">
<text x="562.9" y="386.7">1.0</text>
<text x="481.3" y="396.3">Your Company</text>
<text x="474.4" y="404.1">2023-03-29</text>
</g>
<g font-size="3.9" fill="#800">
<text x="420.9" y="382.1">TITLE:</text>
<text x="549.5" y="386.7">REV:</text>
<text x="457.8" y="396.3">Company:</text>
<text x="549.1" y="396.9">Sheet: 1/1</text>
<text x="457.8" y="403.9">Date:</text>
<text x="506.8" y="404">Drawn By: Ferivas</text>
</g>
<g font-size="3.2" fill="#800">
<text x="41.6" y="6.9">1</text>
<text x="110.8" y="6.9">2</text>
<text x="179.9" y="6.9">3</text>
<text x="249.1" y="6.9">4</text>
<text x="318.2" y="6.9">5</text>
<text x="387.3" y="6.9">6</text>
<text x="456.5" y="6.9">7</text>
<text x="525.6" y="6.9">8</text>
<text x="4.1" y="42">A</text>
<text x="576.3" y="42">A</text>
<text x="4.1" y="111.1">B</text>
<text x="576.3" y="111.1">B</text>
<text x="4.1" y="180.3">C</text>
<text x="576.3" y="180.3">C</text>
<text x="4.1" y="249.4">D</text>
<text x="576.3" y="249.4">D</text>
<text x="4.1" y="318.6">E</text>
<text x="576.3" y="318.6">E</text>
<text x="41.6" y="408.7">1</text>
<text x="110.8" y="408.7">2</text>
<text x="179.9" y="408.7">3</text>
<text x="249.1" y="408.7">4</text>
<text x="318.2" y="408.7">5</text>
<text x="387.3" y="408.7">6</text>
<text x="456.5" y="408.7">7</text>
<text x="525.6" y="408.7">8</text>
</g>
<g font-size="3.2" fill="#000080">
<text x="55" y="113.9">LED1</text>
<text x="78" y="113.9">LED2</text>
<text x="97.4" y="113.9">LED3</text>
<text x="197.9" y="113.9">LED4</text>
<text x="220.8" y="113.9">LED5</text>
<text x="240.2" y="113.9">LED6</text>
<text x="332" y="113.9">LED7</text>
<text x="354.9" y="113.9">LED8</text>
<text x="374.3" y="113.9">LED9</text>
<text x="474.8" y="113.9">LED10</text>
<text x="497.8" y="113.9">LED11</text>
<text x="517.2" y="113.9">LED12</text>
<text x="55" y="117.1">L</text>
<text x="78" y="117.1">L</text>
<text x="97.4" y="117.1">L</text>
<text x="108.3" y="117.2">150</text>
<text x="108.3" y="114">R8</text>
<text x="197.9" y="117.1">L</text>
<text x="220.8" y="117.1">L</text>
<text x="240.2" y="117.1">L</text>
<text x="251.2" y="117.2">150</text>
<text x="251.2" y="114">R9</text>
<text x="332" y="117.1">L</text>
<text x="354.9" y="117.1">L</text>
<text x="374.3" y="117.1">L</text>
<text x="385.2" y="117.2">150</text>
<text x="385.2" y="114">R10</text>
<text x="474.8" y="117.1">L</text>
<text x="497.8" y="117.1">L</text>
<text x="517.2" y="117.1">L</text>
<text x="528.1" y="117.2">150</text>
<text x="528.1" y="114">R11</text>
<text x="40.9" y="131.2">L</text>
<text x="40.9" y="128.1">LED17</text>
<text x="125.6" y="129.5">L</text>
<text x="125.6" y="126.3">LED13</text>
<text x="183.8" y="131.2">L</text>
<text x="183.8" y="128.1">LED18</text>
<text x="268.5" y="129.5">L</text>
<text x="268.5" y="126.3">LED14</text>
<text x="317.9" y="131.2">L</text>
<text x="317.9" y="128.1">LED19</text>
<text x="402.5" y="129.5">L</text>
<text x="402.5" y="126.3">LED15</text>
<text x="460.7" y="131.2">L</text>
<text x="460.7" y="128.1">LED20</text>
<text x="545.4" y="129.5">L</text>
<text x="545.4" y="126.3">LED16</text>
<text x="40.9" y="147.5">LED21</text>
<text x="125.6" y="147.5">LED22</text>
<text x="183.8" y="147.5">LED23</text>
<text x="268.5" y="147.5">LED24</text>
<text x="317.8" y="147.5">LED25</text>
<text x="402.5" y="147.5">LED26</text>
<text x="460.7" y="147.5">LED27</text>
<text x="545.4" y="147.5">LED28</text>
<text x="40.9" y="150.6">L</text>
<text x="125.6" y="150.6">L</text>
<text x="183.8" y="150.6">L</text>
<text x="268.5" y="150.6">L</text>
<text x="317.8" y="150.6">L</text>
<text x="402.5" y="150.6">L</text>
<text x="460.7" y="150.6">L</text>
<text x="545.4" y="150.6">L</text>
<text x="40.9" y="166.9">LED29</text>
<text x="125.6" y="166.9">LED30</text>
<text x="183.8" y="166.9">LED31</text>
<text x="268.5" y="166.9">LED32</text>
<text x="317.8" y="166.9">LED33</text>
<text x="402.5" y="166.9">LED34</text>
<text x="460.7" y="166.9">LED35</text>
<text x="545.4" y="166.9">LED36</text>
<text x="40.9" y="170">L</text>
<text x="125.6" y="170">L</text>
<text x="183.8" y="170">L</text>
<text x="268.5" y="170">L</text>
<text x="317.8" y="170">L</text>
<text x="402.5" y="170">L</text>
<text x="460.7" y="170">L</text>
<text x="545.4" y="170">L</text>
<text x="40.9" y="189.4">L</text>
<text x="40.9" y="186.3">LED37</text>
<text x="125.6" y="189.4">L</text>
<text x="125.6" y="186.3">LED38</text>
<text x="183.8" y="189.4">L</text>
<text x="183.8" y="186.3">LED39</text>
<text x="268.5" y="189.4">L</text>
<text x="268.5" y="186.3">LED40</text>
<text x="317.8" y="189.4">L</text>
<text x="317.8" y="186.3">LED41</text>
<text x="402.5" y="189.4">L</text>
<text x="402.5" y="186.3">LED42</text>
<text x="460.7" y="189.4">L</text>
<text x="460.7" y="186.3">LED43</text>
<text x="545.4" y="189.4">L</text>
<text x="545.4" y="186.3">LED44</text>
<text x="55" y="203.6">L</text>
<text x="55" y="200.4">LED45</text>
<text x="79.7" y="203.6">L</text>
<text x="79.7" y="200.4">LED46</text>
<text x="99.1" y="203.6">L</text>
<text x="99.1" y="200.4">LED47R12</text>
<text x="108.3" y="203.6">150</text>
<text x="197.9" y="203.6">L</text>
<text x="197.9" y="200.4">LED48</text>
<text x="222.6" y="203.6">L</text>
<text x="222.6" y="200.4">LED49</text>
<text x="242" y="203.6">L</text>
<text x="242" y="200.4">LED50R13</text>
<text x="251.2" y="203.6">150</text>
<text x="332" y="203.6">L</text>
<text x="332" y="200.4">LED51</text>
<text x="356.7" y="203.6">L</text>
<text x="356.7" y="200.4">LED52</text>
<text x="376.1" y="203.6">L</text>
<text x="376.1" y="200.4">LED53R14</text>
<text x="385.2" y="203.6">150</text>
<text x="474.8" y="203.6">L</text>
<text x="474.8" y="200.4">LED54</text>
<text x="499.5" y="203.6">L</text>
<text x="499.5" y="200.4">LED55</text>
<text x="518.9" y="203.6">L</text>
<text x="518.9" y="200.4">LED56R15</text>
<text x="528.1" y="203.6">150</text>
<text x="39.2" y="219.4">L</text>
<text x="39.2" y="216.3">LED57</text>
<text x="125.6" y="219.4">L</text>
<text x="125.6" y="216.3">LED58</text>
<text x="182" y="219.4">L</text>
<text x="182" y="216.3">LED59</text>
<text x="268.5" y="219.4">L</text>
<text x="268.5" y="216.3">LED60</text>
<text x="316.1" y="219.4">L</text>
<text x="316.1" y="216.3">LED61</text>
<text x="402.5" y="219.4">L</text>
<text x="402.5" y="216.3">LED62</text>
<text x="459" y="219.4">L</text>
<text x="459" y="216.3">LED63</text>
<text x="545.4" y="219.4">L</text>
<text x="545.4" y="216.3">LED64</text>
<text x="39.2" y="238.8">L</text>
<text x="39.2" y="235.7">LED65</text>
<text x="125.6" y="238.8">L</text>
<text x="125.6" y="235.7">LED66</text>
<text x="182" y="238.8">L</text>
<text x="182" y="235.7">LED67</text>
<text x="268.5" y="238.8">L</text>
<text x="268.5" y="235.7">LED68</text>
<text x="316.1" y="238.8">L</text>
<text x="316.1" y="235.7">LED69</text>
<text x="402.5" y="238.8">L</text>
<text x="402.5" y="235.7">LED70</text>
<text x="459" y="238.8">L</text>
<text x="459" y="235.7">LED71</text>
<text x="545.4" y="238.8">L</text>
<text x="545.4" y="235.7">LED72</text>
<text x="39.2" y="255.1">LED73</text>
<text x="125.6" y="255.1">LED74</text>
<text x="182" y="255.1">LED75</text>
<text x="268.5" y="255.1">LED76</text>
<text x="316.1" y="255.1">LED77</text>
<text x="402.5" y="255.1">LED78</text>
<text x="459" y="255.1">LED79</text>
<text x="545.4" y="255.1">LED80</text>
<text x="39.2" y="258.2">L</text>
<text x="125.6" y="258.2">L</text>
<text x="182" y="258.2">L</text>
<text x="268.5" y="258.2">L</text>
<text x="316.1" y="258.2">L</text>
<text x="402.5" y="258.2">L</text>
<text x="459" y="258.2">L</text>
<text x="545.4" y="258.2">L</text>
<text x="39.2" y="274.5">LED81</text>
<text x="125.6" y="274.5">LED82</text>
<text x="182" y="274.5">LED83</text>
<text x="268.5" y="274.5">LED84</text>
<text x="316.1" y="274.5">LED85</text>
<text x="402.5" y="274.5">LED86</text>
<text x="459" y="274.5">LED87</text>
<text x="545.4" y="274.5">LED88</text>
<text x="39.2" y="277.6">L</text>
<text x="125.6" y="277.6">L</text>
<text x="182" y="277.6">L</text>
<text x="268.5" y="277.6">L</text>
<text x="316.1" y="277.6">L</text>
<text x="402.5" y="277.6">L</text>
<text x="459" y="277.6">L</text>
<text x="545.4" y="277.6">L</text>
<text x="55" y="286.8">LED89</text>
<text x="78" y="286.8">LED90</text>
<text x="80.5" y="286.9">L</text>
<text x="99.1" y="286.8">LED91R16</text>
<text x="197.9" y="286.8">LED92</text>
<text x="220.8" y="286.8">LED93</text>
<text x="223.4" y="286.9">L</text>
<text x="242" y="286.8">LED94R17</text>
<text x="332" y="286.8">LED95</text>
<text x="354.9" y="286.8">LED96</text>
<text x="357.5" y="286.9">L</text>
<text x="376.1" y="286.8">LED97R18</text>
<text x="474.8" y="286.8">LED98</text>
<text x="497.8" y="286.8">LED99</text>
<text x="500.3" y="286.9">L</text>
<text x="518.9" y="286.8">LED100</text>
<text x="528.1" y="286.9">R19</text>
<text x="55" y="290">L</text>
<text x="99.1" y="290">L</text>
<text x="108.3" y="290.1">150</text>
<text x="197.9" y="290">L</text>
<text x="242" y="290">L</text>
<text x="251.2" y="290.1">150</text>
<text x="332" y="290">L</text>
<text x="376.1" y="290">L</text>
<text x="385.2" y="290.1">150</text>
<text x="474.8" y="290">L</text>
<text x="518.9" y="290">L</text>
<text x="528.1" y="290.1">150</text>
<text x="224.7" y="334.5">R20</text>
<text x="185.6" y="339.4">L</text>
<text x="185.6" y="336.2">LED101</text>
<text x="208.5" y="336.2">LED102</text>
<text x="211.1" y="336.3">L</text>
<text x="224.7" y="337.7">150</text>
</g>
<g font-size="3.2" fill="#00f">
<text x="101.2" y="124.4">A0</text>
<text x="244.1" y="124.4">A8</text>
<text x="378.2" y="124.4">B0</text>
<text x="519.3" y="124.4">B8</text>
<text x="23.6" y="191.4">A5</text>
<text x="122.4" y="191.4">A1</text>
<text x="163" y="191.4">A13</text>
<text x="267.1" y="191.4">A9</text>
<text x="298.8" y="191.4">B5</text>
<text x="399.3" y="191.4">B1</text>
<text x="443.4" y="191.4">B13</text>
<text x="544" y="191.4">B9</text>
<text x="96" y="212.5">A6</text>
<text x="238.8" y="212.5">A14</text>
<text x="374.6" y="212.5">B6</text>
<text x="514" y="212.5">B14</text>
<text x="23.6" y="279.6">A4</text>
<text x="127.7" y="279.6">A2</text>
<text x="166.5" y="279.6">A12</text>
<text x="270.6" y="279.6">A10</text>
<text x="300.6" y="279.6">B4</text>
<text x="401.1" y="279.6">B2</text>
<text x="443.4" y="279.6">B12</text>
<text x="545.7" y="279.6">B10</text>
<text x="96" y="302.5">A3</text>
<text x="240.6" y="302.5">A11</text>
<text x="372.9" y="302.5">B3</text>
<text x="515.8" y="302.5">B11</text>
<text x="230" y="323.7">A7</text>
</g>
</svg>
